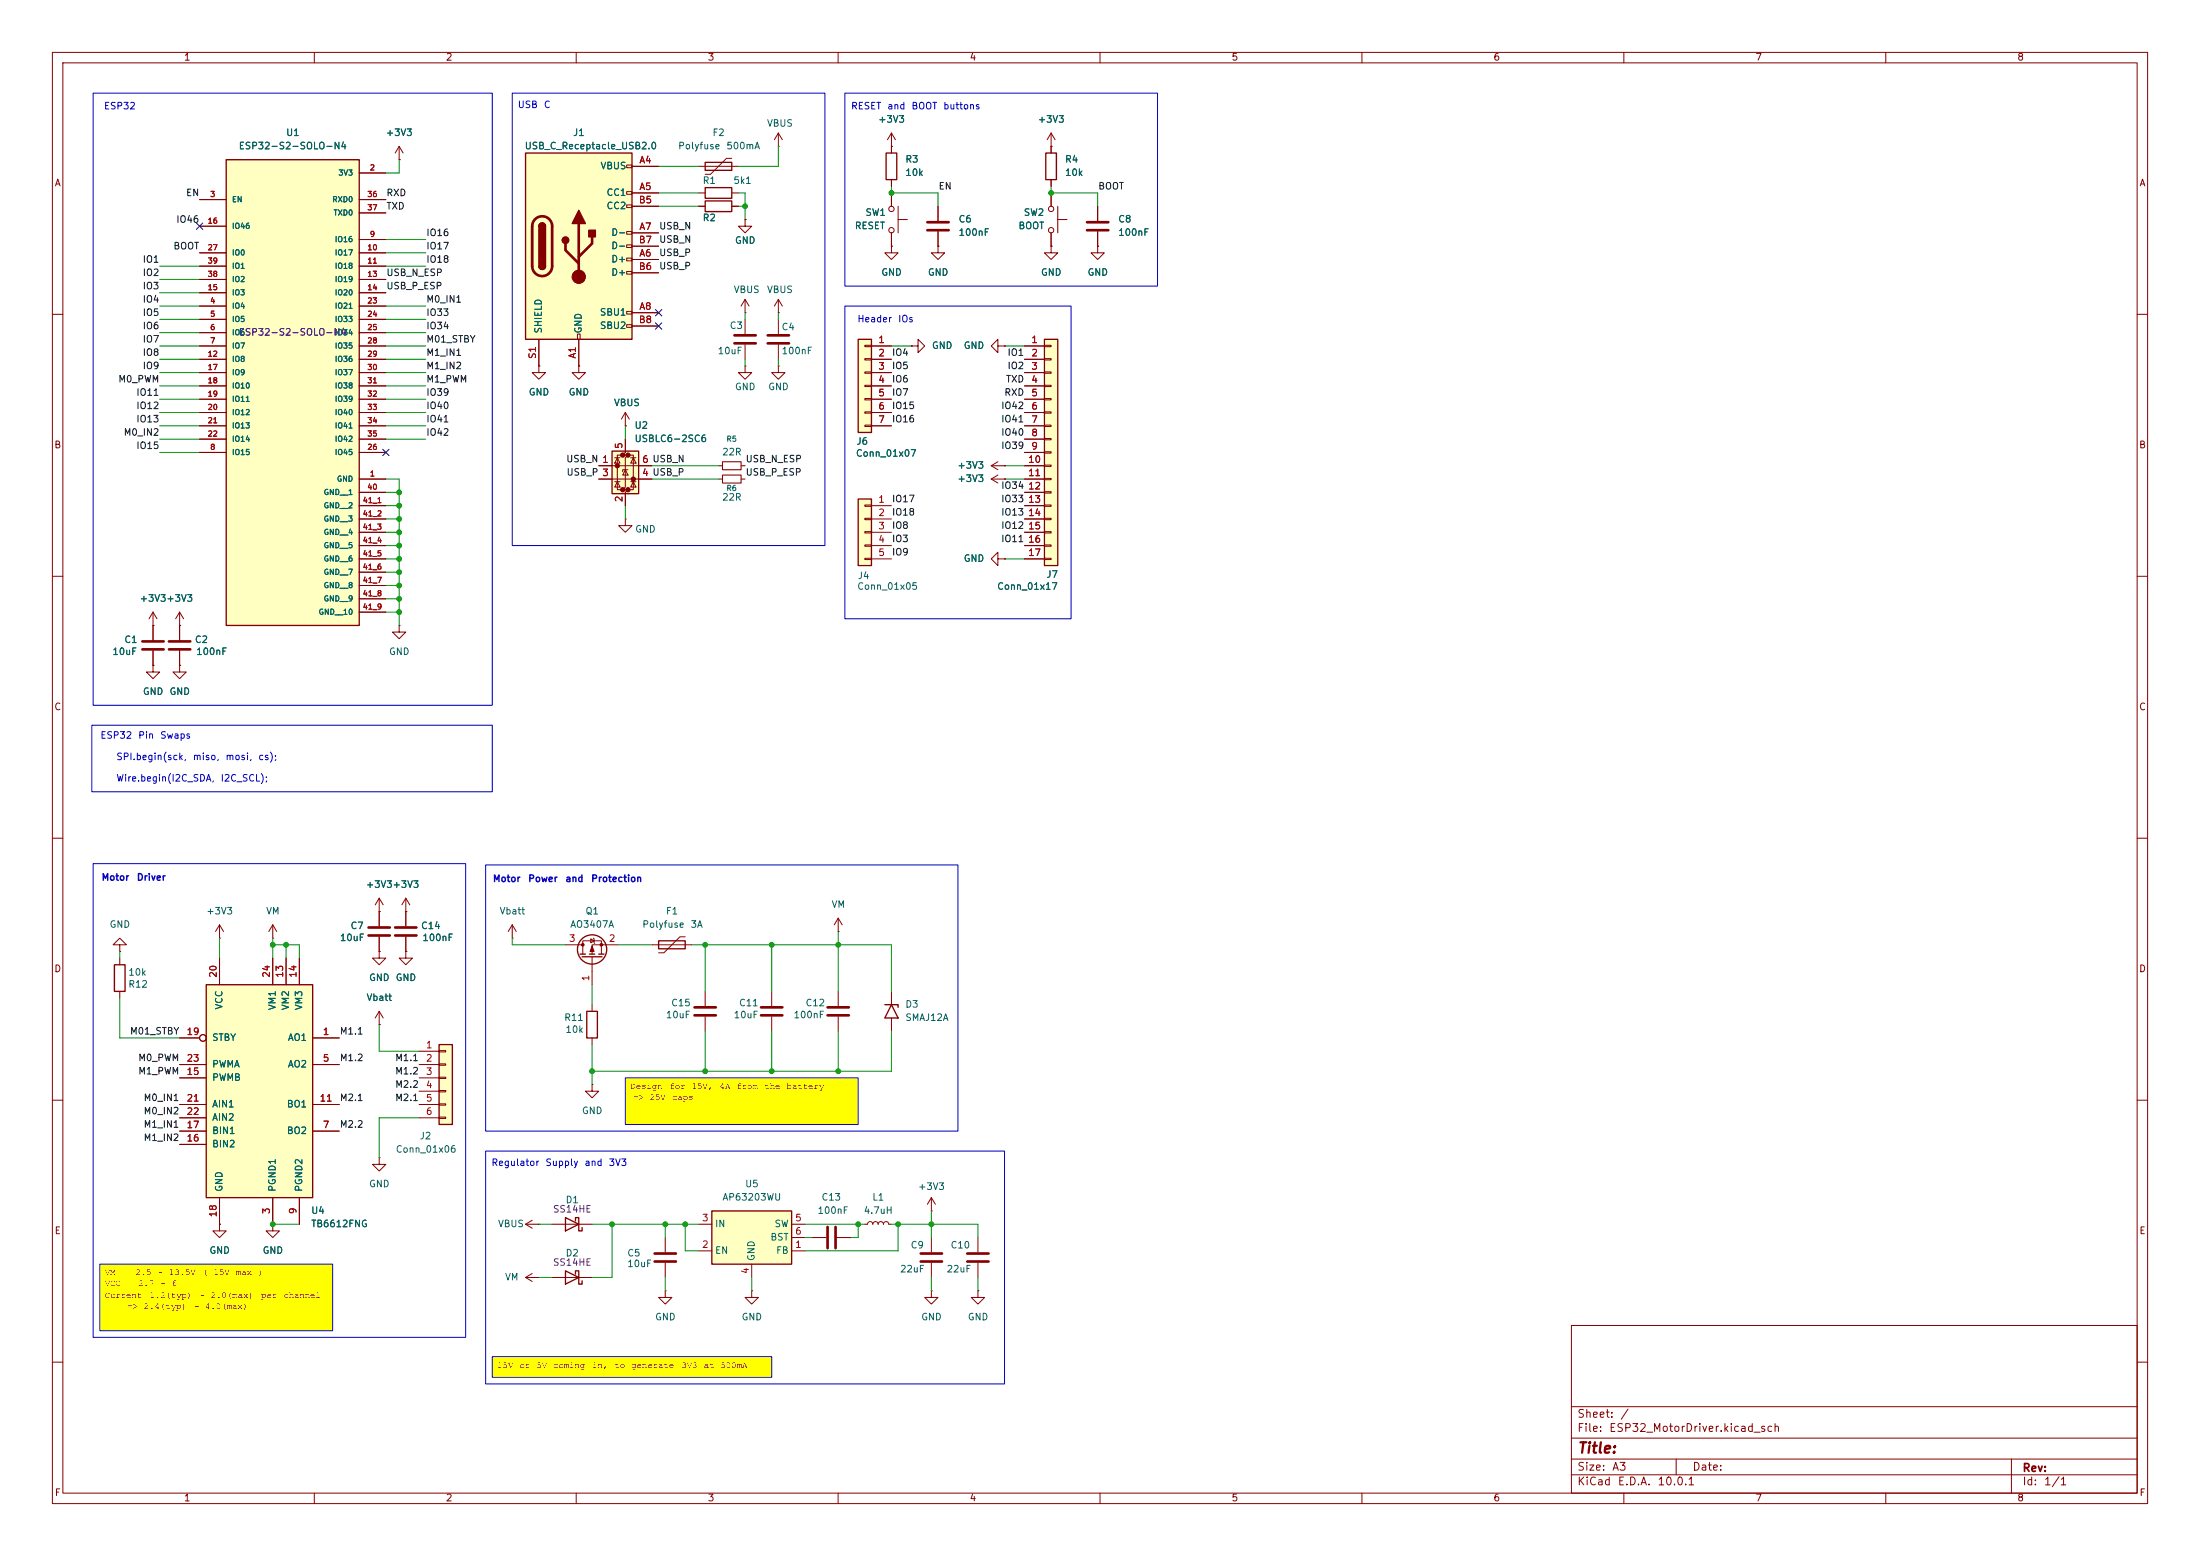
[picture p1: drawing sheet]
<svg xmlns="http://www.w3.org/2000/svg" width="420mm" height="297mm" viewBox="0 0 420 297" stroke-linecap="round" stroke-linejoin="round" font-family="sans-serif">
<g fill="none" stroke="#840000" stroke-width=".19">
<path d="M10 10h400v277h-400zM12 12h396v273h-396zM60 10v2M110 10v2M160 10v2M210 10v2M260 10v2M310 10v2M360 10v2M10 60h2M408 60h2M10 110h2"/>
<path d="M408 110h2M10 160h2M408 160h2M10 210h2M408 210h2M300 253h108v32h-108zM10 260h2M300 278.5h108M300 274.5h108M300 268.5h108M320 278.5v3M384 278.5v6.5"/>
<path d="M408 260h2M60 285v2M110 285v2M160 285v2M210 285v2M260 285v2M300 281.5h108M310 285v2M360 285v2"/>
</g>
<g fill="#ff0">
<path d="M119.4 205.7h44.4v8.9h-44.4z"/>
<path d="M94 259h53.3v3.9h-53.3z"/>
<path d="M19 241.3h44.5v12.7h-44.5z"/>
</g>
<g fill="none" stroke="#840000" stroke-width=".19">
<path d="M29.2 119.4h.1M29.2 116.8l-.8 1.3M29.2 116.8l.8 1.3M29.2 116.8v5.4M34.3 119.4h.1M34.3 116.8v5.4M34.3 116.8l-.8 1.3M34.3 116.8l.8 1.3M29.2 127v1.3h1.3l-1.3 1.2-1.3-1.2h1.3M29.2 127h.1M29.2 124.2v2.8M34.3 127v1.3h1.3l-1.3 1.2-1.3-1.2h1.3"/>
<path d="M34.3 127h.1M34.3 124.2v2.8M113 191.8v1.2M113 198.1v1.3M113 207v1.3h1.3l-1.3 1.3-1.2-1.3h1.2M113 207h.1"/>
</g>
<path d="M27.2 122.4h4M27.2 124h4M32.3 122.4h4M32.3 124h4" fill="none" stroke="#840000" stroke-width=".51"/>
<path d="M112 193h2v5.1h-2z" fill="none" stroke="#840000" stroke-width=".25"/>
<path d="M100.3 29.2h20.3v35.6h-20.3z" fill="#ffffc2"/>
<g fill="none" stroke="#840000" stroke-width=".19">
<path d="M76.2 30.5h.1M76.2 27.9l-.8 1.3M76.2 27.9l.8 1.3M76.2 27.9v2.6M119.6 31.5h1v.5h-1zM119.6 36.6h1v.5h-1zM119.6 39.1h1v.5h-1zM120.6 31.8h5.1M120.6 36.8h5.1M120.6 39.4h5.1M133.3 39.4h1.3M139.7 39.4h1.3"/>
<path d="M119.6 44.2h1v.5h-1zM119.6 46.7h1v.5h-1zM119.6 49.3h1v.5h-1zM119.6 51.8h1v.5h-1zM119.6 59.4h1v.5h-1zM120.6 49.5h5.1M120.6 44.5h5.1M120.6 59.7h5.1M120.6 52.1h5.1M120.6 47h5.1M142.2 41.9v1.3h1.3l-1.3 1.3-1.2-1.3h1.2M142.2 41.9h.1"/>
<path d="M102.9 64.8v5.1M110.2 63.8h.5v1h-.5zM110.5 64.8v5.1M119.6 62h1v.5h-1zM120.6 62.2h5.1M142.2 69.9v1.2h1.3l-1.3 1.3-1.2-1.3h1.2M142.2 69.9h.1M142.2 61v2.8M142.2 65.8v2.8M119.4 99.1v1.2h1.2l-1.2 1.3-1.3-1.3h1.3M119.4 99.1h.1M137.2 88.9h.7"/>
<path d="M137.2 91.4h.7M141.5 88.9h.7M141.5 91.4h.7M76.2 119.4v1.3h1.3l-1.3 1.2-1.3-1.2h1.3M76.2 119.4h.1M41.9 233.7v1.2h1.3l-1.3 1.3-1.3-1.3h1.3M41.9 233.7h.1M52.1 233.7v1.2h1.2l-1.2 1.3-1.3-1.3h1.3M52.1 233.7h.1M105.4 233.7h7.6M127 236.2v2.8M105.4 243.8h7.6"/>
<path d="M127 241v2.8"/>
</g>
<path d="M100.3 29.2h20.3v35.6h-20.3zM134.6 38.4h5.1v2h-5.1zM102.9 43.2a.64 .64 0 0 1 .6-.7 .64 .64 0 0 1 .6 .7M102.9 50.8a.64 .64 0 0 0 .6 .6 .64 .64 0 0 0 .6-.6M107.9 232.4l2.6 1.3-2.6 1.2zM109.9 233v-.6h.6v2.5h.6v-.6M107.9 242.6l2.6 1.2-2.6 1.3zM109.9 243.2v-.6h.6v2.5h.6v-.6" fill="none" stroke="#840000" stroke-width=".25"/>
<path d="M102.2 41.8a1.9 1.9 0 0 1 2-.4 1.9 1.9 0 0 1 1.2 1.8v7.6a1.91 1.91 0 0 1-1.9 1.9 1.91 1.91 0 0 1-1.9-1.9v-7.8l.2-.6zM107.9 46.5v1.3l2.6 2.5M110.5 42.7v10.1M113 45.2v1.3l-2.5 2.5M140.2 64h4.1M140.2 65.5h4.1M125 239.3h4M125 240.8h4" fill="none" stroke="#840000" stroke-width=".51"/>
<g fill="#840000" stroke="#840000" stroke-width=".25">
<path d="M102.9 43.2h1.2v7.6h-1.2z"/>
<path d="M103.1 42.7a.64 .64 0 0 1 .6-.1 .64 .64 0 0 1 .4 .6h-1.2z"/>
<path d="M102.9 50.8h1.2a.64 .64 0 0 1-.6 .6 .64 .64 0 0 1-.6-.6z"/>
<path d="M110.5 40.1l1.3 2.6h-2.6z"/>
<path d="M112.4 43.9h1.3v1.3h-1.3z"/>
<circle cx="107.9" cy="45.8" r=".63"/>
</g>
<circle cx="110.5" cy="52.8" r="1.27" fill="#840000" stroke="#840000" stroke-width=".19"/>
<path d="M137.9 88.1h3.6v1.6h-3.6zM137.9 90.7h3.6v1.5h-3.6z" fill="none" stroke="#840000" stroke-width=".2"/>
<path d="M39.4 188h20.3v40.6h-20.3z" fill="#ffffc2"/>
<path d="M21.8 184.2h2.1v5h-2.1zM39.4 188h20.3v40.6h-20.3z" fill="none" stroke="#840000" stroke-width=".25"/>
<g fill="none" stroke="#840000" stroke-width=".19">
<path d="M41.9 179.1h.1M41.9 176.5v2.6M41.9 176.5l-.8 1.3M41.9 176.5l.8 1.3M52.1 179.1h.1M52.1 176.5v2.6M52.1 176.5l-.8 1.3M52.1 176.5l.7 1.3M72.4 174h.1M72.4 171.5l-.8 1.2M72.4 171.5l.8 1.2M72.4 171.5v5.3"/>
<path d="M72.4 178.8v2.8M77.5 174h.1M77.5 171.5l-.8 1.2M77.5 171.5l.7 1.2M77.5 171.5v5.3M77.5 178.8v2.8M22.9 180.3h1.2l-1.2-1.2-1.3 1.2h1.3v1.3M22.9 181.6h.1M22.9 182.9v1.3M22.9 189.2v1.3M34.3 198.1h3.8M41.9 182.9v5.1"/>
<path d="M52.1 182.9v5.1M54.6 182.9v5.1M57.1 182.9v5.1M59.7 198.1h5.1M72.4 181.6v1.3h1.3l-1.3 1.3-1.3-1.3h1.3M72.4 181.6h.1M34.3 203.2h5.1M34.3 215.9h5.1M34.3 210.8h5.1M34.3 205.7h5.1M34.3 218.4h5.1M34.3 213.4h5.1"/>
<path d="M59.7 203.2h5.1M59.7 215.9h5.1M59.7 210.8h5.1M41.9 228.6v5.1M52.1 228.6v5.1M57.1 228.6v5.1M72.4 221v1.2h1.3l-1.3 1.3-1.3-1.3h1.3M72.4 221h.1"/>
<circle cx="38.7" cy="198.1" r=".63"/>
</g>
<path d="M70.4 177h4M70.4 178.6h4M75.4 177h4.1M75.4 178.6h4.1" fill="none" stroke="#840000" stroke-width=".51"/>
<path d="M83.8 199.4h2.6v15.2h-2.6z" fill="#ffffc2"/>
<path d="M83.8 199.4h2.6v15.2h-2.6z" fill="none" stroke="#840000" stroke-width=".25"/>
<g fill="none" stroke="#840000" stroke-width=".19">
<path d="M72.4 195.6h.1M72.4 193l-.8 1.3M72.4 193l.8 1.3M72.4 193v2.6M77.5 181.6v1.3h1.2l-1.2 1.3-1.3-1.3h1.3M77.5 181.6h.1M80 200.7h3.8M80 203.2h3.8M80 205.7h3.8M80 208.3h3.8M80 210.8h3.8M80 213.4h3.8"/>
<path d="M83.8 200.5h1.3v.3h-1.3zM83.8 203.1h1.3v.2h-1.3zM83.8 205.6h1.3v.3h-1.3zM83.8 208.2h1.3v.2h-1.3zM83.8 210.7h1.3v.2h-1.3zM83.8 213.2h1.3v.3h-1.3z"/>
</g>
<path d="M43.2 30.5h25.4v88.9h-25.4z" fill="#ffffc2"/>
<path d="M43.2 30.5h25.4v88.9h-25.4z" fill="none" stroke="#840000" stroke-width=".25"/>
<g fill="none" stroke="#840000" stroke-width=".19">
<path d="M38.1 38.1h5.1M68.6 33h5.1M68.6 38.1h5.1M170.2 36.8v2.6M171.4 39.4v5.1M179.1 39.4v2.8M200.7 36.8v2.6M201.9 39.4v5.1M38.1 58.4h5.1M38.1 48.3h5.1M38.1 50.8h5.1M38.1 53.3h5.1"/>
<path d="M38.1 55.9h5.1M38.1 43.2h5.1M68.6 58.4h5.1M68.6 45.7h5.1M68.6 48.3h5.1M68.6 50.8h5.1M68.6 53.3h5.1M68.6 55.9h5.1M68.6 40.6h5.1M142.2 59.7h.1M142.2 57.2l-.7 1.2M142.2 57.2l.8 1.2"/>
<path d="M142.2 57.2v2.5M148.6 59.7h.1M148.6 57.2l-.8 1.2M148.6 57.2l.8 1.2M148.6 57.2v2.5M170.2 47v1.3h1.2l-1.2 1.2-1.3-1.2h1.3M170.2 47h.1M170.2 44.5v2.5M171.4 41.9h1.8M179.1 47v1.3h1.2l-1.2 1.2-1.3-1.2h1.3M179.1 47h.1M179.1 44.2v2.8"/>
<path d="M200.7 44.5v2.5M201.9 41.9h1.8M38.1 61h5.1M38.1 63.5h5.1M38.1 66h5.1M38.1 68.6h5.1M38.1 71.1h5.1M38.1 73.7h5.1M38.1 76.2h5.1M38.1 78.7h5.1M68.6 61h5.1M68.6 63.5h5.1"/>
<path d="M68.6 66h5.1M68.6 68.6h5.1M68.6 71.1h5.1M68.6 73.7h5.1M68.6 76.2h5.1M68.6 78.7h5.1M38.1 86.4h5.1M38.1 81.3h5.1M38.1 83.8h5.1M68.6 91.4h5.1M68.6 86.4h5.1M68.6 81.3h5.1"/>
<path d="M68.6 83.8h5.1M68.6 94h5.1M68.6 96.5h5.1M68.6 99.1h5.1M68.6 101.6h5.1M68.6 104.1h5.1M68.6 106.7h5.1M68.6 109.2h5.1M68.6 111.8h5.1M68.6 114.3h5.1M68.6 116.8h5.1M100.3 233.7l1.3 .7"/>
<path d="M100.3 233.7h2.6M101.6 232.9l-1.3 .8M102.9 233.7h.1M154.9 236.2h2.8M159.8 236.2h2.8M177.8 231.1h.1M177.8 228.6l-.8 1.3M177.8 228.6l.8 1.3M177.8 228.6v2.5M186.7 236.2v2.8M186.7 241v2.8"/>
<circle cx="170.2" cy="39.9" r=".51"/>
<circle cx="200.7" cy="39.9" r=".51"/>
<circle cx="170.2" cy="43.9" r=".51"/>
<circle cx="200.7" cy="43.9" r=".51"/>
</g>
<path d="M177 42.4h4.1M177 43.9h4.1M158 234.2v4.1M159.5 234.2v4.1M184.7 239.3h4M184.7 240.8h4" fill="none" stroke="#840000" stroke-width=".51"/>
<path d="M135.9 231.1h15.2v10.2h-15.2z" fill="#ffffc2"/>
<path d="M169.2 29.2h2v5.1h-2zM199.6 29.2h2.1v5.1h-2.1zM168.9 191.8h2.5v.5M170.2 191.8l1.2 2.5h-2.5zM135.9 231.1h15.2v10.2h-15.2z" fill="none" stroke="#840000" stroke-width=".25"/>
<g fill="none" stroke="#840000" stroke-width=".19">
<path d="M148.6 27.9h.1M148.6 25.4v2.5M148.6 25.4l-.8 1.3M148.6 25.4l.8 1.3M170.2 27.9h.1M170.2 25.4v3.8M170.2 34.3v1.3M170.2 25.4l-.8 1.3M170.2 25.4l.7 1.3M200.7 27.9h.1M200.7 25.4v3.8M200.7 34.3v1.3"/>
<path d="M200.7 25.4l-.8 1.3M200.7 25.4l.7 1.3M209.5 39.4v2.8M200.7 47v1.3h1.2l-1.2 1.2-1.3-1.2h1.3M200.7 47h.1M209.5 47v1.3h1.3l-1.3 1.2-1.2-1.2h1.2M209.5 47h.1M209.5 44.2v2.8M102.9 69.9v1.2h1.2l-1.2 1.3-1.3-1.3h1.3M102.9 69.9h.1M148.6 69.9v1.2h1.3l-1.3 1.3-1.3-1.3h1.3M148.6 69.9h.1"/>
<path d="M148.6 61v2.8M148.6 65.8v2.8M160 177.8h.1M160 175.3l-.7 1.2M160 175.3l.8 1.2M160 175.3v2.5M170.2 189.2v2.6M170.2 194.3v2.6M133.3 238.8h2.6M133.3 233.7h2.6M151.1 238.8h2.6M151.1 233.7h2.6"/>
<path d="M151.1 236.2h2.6M165.1 233.7h.5l.2-.4 .3-.1 .4 .1 .1 .4 .2-.4 .3-.1 .4 .1 .1 .4 .2-.4 .3-.1 .4 .1 .2 .4 .1-.4 .4-.1 .3 .1 .2 .4h.5M177.8 236.2v2.8M100.3 243.8l1.3 .8M100.3 243.8h2.6M101.6 243.1l-1.3 .7M102.9 243.8h.1M127 246.4v1.2h1.3l-1.3 1.3-1.3-1.3h1.3M127 246.4h.1M143.5 246.4v1.2h1.3l-1.3 1.3-1.3-1.3h1.3M143.5 246.4h.1M143.5 241.3v2.5"/>
<path d="M177.8 246.4v1.2h1.3l-1.3 1.3-1.3-1.3h1.3M177.8 246.4h.1M177.8 241v2.8M186.7 246.4v1.2h1.3l-1.3 1.3-1.3-1.3h1.3M186.7 246.4h.1"/>
</g>
<path d="M207.5 42.4h4.1M207.5 43.9h4.1M146.6 64h4M146.6 65.5h4M175.8 239.3h4M175.8 240.8h4" fill="none" stroke="#840000" stroke-width=".51"/>
<path d="M116.8 86.1h5.1v8.1h-5.1z" fill="#ffffc2"/>
<g fill="#840000" stroke="#840000" stroke-width=".51">
<circle cx="117.9" cy="88.9" r=".25"/>
<circle cx="118.9" cy="86.9" r=".25"/>
<circle cx="118.9" cy="93.5" r=".25"/>
<circle cx="119.9" cy="86.9" r=".25"/>
<circle cx="119.9" cy="93.5" r=".25"/>
<circle cx="120.9" cy="91.4" r=".25"/>
</g>
<g fill="none" stroke="#840000" stroke-width=".19">
<path d="M110.5 69.9v1.2h1.3l-1.3 1.3-1.3-1.3h1.3M110.5 69.9h.1M174 66h1.3v-1.2l1.2 1.2-1.2 1.3v-1.3M174 66h.1M190.5 66v-1.2l-1.3 1.2 1.3 1.3v-1.3h1.3M191.8 66h.1M114.3 88.9h10.2M114.3 91.4h10.2M117.3 91.9h1.1M117.3 87.4h1.1M117.9 87.4l.5 1h-1.1zM117.9 91.9l.5 1.1h-1.1z"/>
<path d="M118.9 86.9h-1v6.6h1M119.4 83.8v2.6l-.5 .5h1l-.5 .5v5.6l-.5 .5h1l-.5 .5v2.5M119.4 89.7l.5 1h-1zM119.9 89.7h-1v.3M119.9 86.9h1v6.6h-1M120.4 91.9h1M120.4 87.4h1M120.9 87.4l.5 1h-1zM120.9 91.9l.5 1.1h-1zM130.8 178.8h-1l-3.1 3.1h-1M124.5 180.3h7.6M147.3 189.2v2.8"/>
<path d="M147.3 194.1v2.8M160 189.2v2.8M160 194.1v2.8"/>
</g>
<path d="M116.8 86.1h5.1v8.1h-5.1zM125.7 179.6h5.1v1.5h-5.1z" fill="none" stroke="#840000" stroke-width=".25"/>
<path d="M145.3 192.3h4.1M145.3 193.8h4.1M158 192.3h4.1M158 193.8h4.1" fill="none" stroke="#840000" stroke-width=".51"/>
<path d="M163.8 64.8h2.6v17.8h-2.6z" fill="#ffffc2"/>
<g fill="none" stroke="#840000" stroke-width=".25">
<path d="M163.8 64.8h2.6v17.8h-2.6zM110.7 182.1h1.1M111.1 182.6h3.8M112.5 182.1h1M114.3 182.1h1"/>
<circle cx="113" cy="181.2" r="2.79"/>
</g>
<g fill="none" stroke="#840000" stroke-width=".19">
<path d="M119.4 78.7l-.8 1.3M119.4 78.7l.7 1.3M119.4 78.7v2.6M165.1 65.9h1.3v.3h-1.3zM165.1 68.5h1.3v.2h-1.3zM165.1 71h1.3v.2h-1.3zM165.1 73.5h1.3v.3h-1.3zM165.1 76.1h1.3v.2h-1.3zM165.1 78.6h1.3v.3h-1.3zM166.4 66h3.8M166.4 68.6h3.8M166.4 71.1h3.8"/>
<path d="M166.4 73.7h3.8M166.4 76.2h3.8M166.4 78.7h3.8M119.4 81.3h.1M165.1 81.2h1.3v.2h-1.3zM166.4 81.3h3.8M97.8 179.1h.1M97.8 176.5l-.8 1.3M97.8 176.5l.8 1.3M97.8 176.5v2.6M112.8 179.2l.6 .4-.6 .4zM113.3 179.1l.2 1"/>
<path d="M107.9 180.3h3.4M111.3 182.1v-2.5h3.5v2.5M113 182.6v5.4M118.1 180.3h-5.1v1.8M134.6 189.2v2.8M134.6 194.1v2.8"/>
</g>
<path d="M132.6 192.3h4.1M132.6 193.8h4.1" fill="none" stroke="#840000" stroke-width=".51"/>
<g fill="#840000" stroke="#840000" stroke-width=".19">
<path d="M113 180.6l.4 1h-.8z"/>
<circle cx="111.3" cy="180.3" r=".25"/>
<circle cx="114.8" cy="180.3" r=".25"/>
</g>
<path d="M199.4 64.8h2.5v43.2h-2.5z" fill="#ffffc2"/>
<path d="M134.6 35.8h5.1v2h-5.1zM134.6 31h5.1v1.5h-5.1zM199.4 64.8h2.5v43.2h-2.5z" fill="none" stroke="#840000" stroke-width=".25"/>
<g fill="none" stroke="#840000" stroke-width=".19">
<path d="M133.3 36.8h1.3M133.3 31.8h7.7M139.7 30.2h-1l-3.1 3.1h-1M139.7 36.8h1.3M195.6 66h3.8M195.6 68.6h3.8M195.6 71.1h3.8M195.6 73.7h3.8M195.6 76.2h3.8M195.6 78.7h3.8M199.4 65.9h1.3v.3h-1.3zM199.4 68.5h1.3v.2h-1.3z"/>
<path d="M199.4 71h1.3v.2h-1.3zM199.4 73.5h1.3v.3h-1.3zM199.4 76.1h1.3v.2h-1.3zM199.4 78.6h1.3v.3h-1.3zM195.6 81.3h3.8M195.6 83.8h3.8M195.6 86.4h3.8M195.6 88.9h3.8M195.6 91.4h3.8M195.6 94h3.8M195.6 96.5h3.8M195.6 99.1h3.8"/>
<path d="M199.4 81.2h1.3v.2h-1.3zM199.4 83.7h1.3v.2h-1.3zM199.4 86.2h1.3v.3h-1.3zM199.4 88.8h1.3v.2h-1.3zM199.4 91.3h1.3v.3h-1.3zM199.4 93.9h1.3v.2h-1.3zM199.4 96.4h1.3v.2h-1.3zM199.4 98.9h1.3v.3h-1.3zM195.6 101.6h3.8M195.6 104.1h3.8M195.6 106.7h3.8M199.4 101.5h1.3v.2h-1.3z"/>
<path d="M199.4 104h1.3v.3h-1.3zM199.4 106.6h1.3v.2h-1.3z"/>
</g>
<path d="M163.8 95.3h2.6v12.7h-2.6z" fill="#ffffc2"/>
<path d="M163.8 95.3h2.6v12.7h-2.6z" fill="none" stroke="#840000" stroke-width=".25"/>
<g fill="none" stroke="#840000" stroke-width=".19">
<path d="M38.1 38.1h5.1M68.6 33h5.1M68.6 38.1h5.1M76.2 30.5h.1M120.6 39.4h5.1M120.6 31.8h5.1M120.6 36.8h5.1M133.3 39.4h1.3M139.7 39.4h1.3M170.2 27.9h.1M170.2 27.9v1.3M170.2 34.3v1.3"/>
<path d="M170.2 36.8v2.6M179.1 39.4v2.8M200.7 27.9h.1M200.7 27.9v1.3M200.7 34.3v1.3M200.7 36.8v2.6M209.5 39.4v2.8M38.1 58.4h5.1M38.1 48.3h5.1M38.1 50.8h5.1M38.1 53.3h5.1M38.1 55.9h5.1"/>
<path d="M38.1 43.2h5.1M68.6 58.4h5.1M68.6 45.7h5.1M68.6 48.3h5.1M68.6 50.8h5.1M68.6 53.3h5.1M68.6 55.9h5.1M68.6 40.6h5.1M120.6 49.5h5.1M120.6 44.5h5.1M120.6 59.7h5.1M120.6 52.1h5.1"/>
<path d="M120.6 47h5.1M142.2 41.9h.1M170.2 47h.1M170.2 44.5v2.5M179.1 47h.1M179.1 44.2v2.8M200.7 47h.1M200.7 44.5v2.5M209.5 47h.1M209.5 44.2v2.8M38.1 61h5.1M38.1 63.5h5.1"/>
<path d="M38.1 66h5.1M38.1 68.6h5.1M38.1 71.1h5.1M38.1 73.7h5.1M38.1 76.2h5.1M38.1 78.7h5.1M68.6 61h5.1M68.6 63.5h5.1M68.6 66h5.1M68.6 68.6h5.1M68.6 71.1h5.1M68.6 73.7h5.1"/>
<path d="M68.6 76.2h5.1M68.6 78.7h5.1M102.9 69.9h.1M102.9 64.8v5.1M110.5 69.9h.1M110.5 64.8v5.1M120.6 62.2h5.1M166.4 66h3.8M166.4 68.6h3.8M166.4 71.1h3.8M166.4 73.7h3.8M166.4 76.2h3.8"/>
<path d="M166.4 78.7h3.8M174 66h.1M191.8 66h.1M195.6 66h3.8M195.6 68.6h3.8M195.6 71.1h3.8M195.6 73.7h3.8M195.6 76.2h3.8M195.6 78.7h3.8M38.1 86.4h5.1M38.1 81.3h5.1M38.1 83.8h5.1"/>
<path d="M68.6 96.5h5.1M68.6 99.1h5.1M68.6 91.4h5.1M68.6 86.4h5.1M68.6 81.3h5.1M68.6 83.8h5.1M68.6 94h5.1M114.3 91.4h2.5M114.3 88.9h2.5M119.4 81.3h.1M119.4 83.8v2.6M119.4 94v2.5"/>
<path d="M121.9 91.4h2.6M121.9 88.9h2.6M165.1 96.4h1.3v.2h-1.3zM165.1 98.9h1.3v.3h-1.3zM166.4 96.5h3.8M166.4 99.1h3.8M166.4 81.3h3.8M189.2 91.4l1.3 .8M189.2 91.4h2.6M189.2 88.9l1.3 .8M189.2 88.9h2.6M190.5 90.7l-1.3 .7"/>
<path d="M190.5 88.1l-1.3 .8M191.8 91.4h.1M191.8 88.9h.1M195.6 96.5h3.8M195.6 99.1h3.8M195.6 91.4h3.8M195.6 88.9h3.8M195.6 86.4h3.8M195.6 81.3h3.8M195.6 83.8h3.8M195.6 94h3.8M29.2 119.4h.1"/>
<path d="M29.2 119.4v2.8M34.3 119.4h.1M34.3 119.4v2.8M68.6 101.6h5.1M68.6 104.1h5.1M68.6 106.7h5.1M68.6 109.2h5.1M68.6 111.8h5.1M68.6 114.3h5.1M68.6 116.8h5.1M165.1 101.5h1.3v.2h-1.3zM165.1 104h1.3v.3h-1.3z"/>
<path d="M165.1 106.6h1.3v.2h-1.3zM166.4 101.6h3.8M166.4 104.1h3.8M166.4 106.7h3.8M190.5 106.7v-1.3l-1.3 1.3 1.3 1.3v-1.3h1.3M191.8 106.7h.1M195.6 101.6h3.8M195.6 104.1h3.8M195.6 106.7h3.8M29.2 127h.1M29.2 124.2v2.8M34.3 127h.1"/>
<path d="M34.3 124.2v2.8M72.4 174h.1M72.4 174v2.8M72.4 178.8v2.8M77.5 174h.1M77.5 174v2.8M77.5 178.8v2.8M34.3 198.1h3.8M41.9 182.9v5.1M52.1 182.9v5.1M54.6 182.9v5.1M57.1 182.9v5.1"/>
<path d="M59.7 198.1h5.1M72.4 181.6h.1M72.4 195.6h.1M77.5 181.6h.1M34.3 203.2h5.1M34.3 215.9h5.1M34.3 210.8h5.1M34.3 205.7h5.1M34.3 218.4h5.1M34.3 213.4h5.1M59.7 203.2h5.1M59.7 215.9h5.1"/>
<path d="M59.7 210.8h5.1M41.9 233.7h.1M41.9 228.6v5.1M52.1 233.7h.1M52.1 228.6v5.1M57.1 228.6v5.1"/>
<circle cx="38.7" cy="198.1" r=".63"/>
</g>
<g fill="none" stroke="#009600" stroke-width=".19">
<path d="M76.2 30.5v2.5h-2.5M125.7 36.8h7.6M125.7 39.4h7.6M125.7 31.8h7.6M141 36.8h1.2v5.1M141 39.4h1.2M148.6 27.9v3.9h-7.6M170.2 35.6v1.2h8.9v2.6M200.7 35.6v1.2h8.8v2.6M30.5 50.8h7.6M30.5 58.4h7.6M30.5 53.3h7.6"/>
<path d="M30.5 55.9h7.6M73.7 50.8h7.6M73.7 45.7h7.6M73.7 48.3h7.6M73.7 58.4h7.6M142.2 59.7v1.3M148.6 59.7v1.3M30.5 66h7.6M30.5 68.6h7.6M30.5 73.7h7.6M30.5 63.5h7.6M30.5 76.2h7.6"/>
<path d="M30.5 71.1h7.6M30.5 61h7.6M30.5 78.7h7.6M73.7 66h7.6M73.7 68.6h7.6M73.7 73.7h7.6M73.7 63.5h7.6M73.7 76.2h7.6M73.7 71.1h7.6M73.7 61h7.6M73.7 78.7h7.6M142.2 68.6v1.3"/>
<path d="M148.6 68.6v1.3M170.2 66h3.8M191.8 66h3.8M30.5 81.3h7.6M30.5 83.8h7.6M30.5 86.4h7.6M73.7 91.4h2.5v28M73.7 94h2.5M73.7 96.5h2.5M73.7 99.1h2.5M73.7 81.3h7.6M73.7 83.8h7.6"/>
<path d="M119.4 81.3v2.5M119.4 96.5v2.6M124.5 91.4h12.7M124.5 88.9h12.7M191.8 91.4h3.8M191.8 88.9h3.8M73.7 116.8h2.5M73.7 114.3h2.5M73.7 106.7h2.5M73.7 101.6h2.5M73.7 104.1h2.5M73.7 111.8h2.5"/>
<path d="M73.7 109.2h2.5M191.8 106.7h3.8M41.9 179.1v3.8M52.1 179.1v3.8M97.8 179.1v1.2h10.1M160 177.8v11.4M22.9 190.5v7.6h11.4M22.9 181.6v1.3M52.1 180.3h5v2.6M54.6 180.3v2.6M72.4 195.6v5.1h7.6M113 188v3.8"/>
<path d="M113 199.4v7.6M118.1 180.3h6.4M132.1 180.3h38.1v8.9M134.6 180.3v8.9M134.6 196.9v7.6M147.3 180.3v8.9M147.3 196.9v7.6M160 196.9v7.6M170.2 196.9v7.6h-57.2M80 213.4h-7.6v7.6M52.1 233.7h5M102.9 233.7h2.5"/>
<path d="M113 233.7h20.3M116.8 233.7v10.1h-3.8M127 233.7v2.5M130.8 233.7v5.1h2.5M153.7 233.7h11.4M153.7 236.2h1.2M163.8 233.7v2.5h-1.2M170.2 233.7h16.5v2.5M171.4 233.7v5.1h-17.7M177.8 231.1v5.1M102.9 243.8h2.5M127 243.8v2.6"/>
<path d="M143.5 243.8v2.6M177.8 243.8v2.6M186.7 243.8v2.6"/>
</g>
<path d="M37.5 42.6l1.2 1.2M38.7 42.6l-1.2 1.2M125.1 59.1l1.2 1.2M126.3 59.1l-1.2 1.2M125.1 61.6l1.2 1.2M126.3 61.6l-1.2 1.2M73.1 85.8l1.2 1.2M74.3 85.8l-1.2 1.2" fill="none" stroke="#000084" stroke-width=".19"/>
<path d="M17.8 17.8h76.2v116.8h-76.2zM97.8 17.8h59.7v86.3h-59.7zM161.3 17.8h59.7v36.8h-59.7zM161.3 58.4h43.2v59.7h-43.2zM17.5 138.4h76.5v12.7h-76.5zM17.8 164.8h71.1v90.5h-71.1zM92.7 165.1h90.2v50.8h-90.2zM92.7 219.7h99.1v44.5h-99.1zM119.4 205.7h44.4v8.9h-44.4zM19 241.3h44.5v12.7h-44.5zM94 259h53.3v3.9h-53.3z" fill="none" stroke="#0000c2" stroke-width=".19"/>
<g fill="#009600" stroke="#009600" stroke-width=".19">
<circle cx="130.8" cy="233.7" r=".46"/>
<circle cx="127" cy="233.7" r=".46"/>
<circle cx="134.6" cy="204.5" r=".46"/>
<circle cx="76.2" cy="116.8" r=".46"/>
<circle cx="76.2" cy="114.3" r=".46"/>
<circle cx="76.2" cy="106.7" r=".46"/>
<circle cx="76.2" cy="111.8" r=".46"/>
<circle cx="76.2" cy="109.2" r=".46"/>
<circle cx="54.6" cy="180.3" r=".46"/>
<circle cx="52.1" cy="180.3" r=".46"/>
<circle cx="113" cy="204.5" r=".46"/>
<circle cx="160" cy="180.3" r=".46"/>
<circle cx="160" cy="204.5" r=".46"/>
<circle cx="134.6" cy="180.3" r=".46"/>
<circle cx="147.3" cy="180.3" r=".46"/>
<circle cx="147.3" cy="204.5" r=".46"/>
<circle cx="52.1" cy="233.7" r=".46"/>
<circle cx="177.8" cy="233.7" r=".46"/>
<circle cx="163.8" cy="233.7" r=".46"/>
<circle cx="171.4" cy="233.7" r=".46"/>
<circle cx="116.8" cy="233.7" r=".46"/>
<circle cx="170.2" cy="36.8" r=".46"/>
<circle cx="200.7" cy="36.8" r=".46"/>
<circle cx="142.2" cy="39.4" r=".46"/>
<circle cx="76.2" cy="104.1" r=".46"/>
<circle cx="76.2" cy="101.6" r=".46"/>
<circle cx="76.2" cy="99.1" r=".46"/>
<circle cx="76.2" cy="94" r=".46"/>
<circle cx="76.2" cy="96.5" r=".46"/>
</g>
<text font-size="2" fill="#840000" x="301" y="277.9">Title:</text>
<g font-size="1.8">
<text x="120.3" y="207.8">Design</text>
<text x="120.9" y="210">=&gt; 25V caps</text>
<text x="127.8" y="207.8">for 15V, 4A from the battery</text>
<text x="20" y="243.4">VM</text>
<text x="20" y="245.5">VCC</text>
<text x="25.9" y="243.4">2.5 - 13.5V</text>
<text x="26.4" y="245.5">2.7 - 6</text>
<text x="38.7" y="243.4">( 15V max )</text>
<text x="20" y="247.7">Current</text>
<text x="24.3" y="249.8">=&gt; 2.4(typ)</text>
<text x="28.5" y="247.7">1.2(typ)</text>
<text x="37.1" y="249.8">- 4.0(max)</text>
<text x="38.1" y="247.7">- 2.0(max)</text>
<text x="49.8" y="247.7">per channel</text>
<text x="94.9" y="261.1">15V or 5V coming</text>
<text x="113.1" y="261.1">in, to generate</text>
<text x="130.1" y="261.1">3V3 at 500mA</text>
</g>
<g font-size="1.5" fill="#840000">
<text x="301" y="273.7">File:</text>
<text x="301" y="271">Sheet:</text>
<text x="307.1" y="273.7">ESP32_MotorDriver.kicad_sch</text>
<text x="309.2" y="271">/</text>
<text x="301" y="281.1">Size:</text>
<text x="307.6" y="281.1">A3</text>
<text x="323" y="281.1">Date:</text>
<text x="386" y="281.3">Rev:</text>
<text x="301" y="283.9">KiCad</text>
<text x="308.7" y="283.9">E.D.A.</text>
<text x="316.3" y="283.9">10.0.1</text>
<text x="386" y="283.9">Id:</text>
<text x="390.1" y="283.9">1/1</text>
</g>
<g font-size="1.3" fill="#840000">
<text x="35" y="11.9">1</text>
<text x="85" y="11.9">2</text>
<text x="135" y="11.9">3</text>
<text x="185" y="11.9">4</text>
<text x="235" y="11.9">5</text>
<text x="285" y="11.9">6</text>
<text x="335" y="11.9">7</text>
<text x="385" y="11.9">8</text>
<text x="10.3" y="35.9">A</text>
<text x="408.3" y="35.9">A</text>
<text x="10.3" y="85.9">B</text>
<text x="408.2" y="85.9">B</text>
<text x="10.3" y="135.9">C</text>
<text x="408.2" y="135.9">C</text>
<text x="10.3" y="185.9">D</text>
<text x="408.2" y="185.9">D</text>
<text x="10.3" y="235.9">E</text>
<text x="408.3" y="235.9">E</text>
<text x="10.3" y="285.9">F</text>
<text x="35" y="286.9">1</text>
<text x="85" y="286.9">2</text>
<text x="135" y="286.9">3</text>
<text x="185" y="286.9">4</text>
<text x="235" y="286.9">5</text>
<text x="285" y="286.9">6</text>
<text x="335" y="286.9">7</text>
<text x="385" y="286.9">8</text>
<text x="408.3" y="285.9">F</text>
</g>
<g font-size="1.3" fill="#0000c2">
<text x="19.7" y="21.2">ESP32</text>
<text x="98.7" y="20.9">USB</text>
<text x="103.7" y="20.9">C</text>
<text x="162.4" y="21.2">RESET</text>
<text x="169.3" y="21.2">and</text>
<text x="173.9" y="21.2">BOOT</text>
<text x="180" y="21.2">buttons</text>
<text x="163.6" y="61.8">Header</text>
<text x="171.3" y="61.8">IOs</text>
<text x="19" y="141.3">ESP32</text>
<text x="26.3" y="141.3">Pin</text>
<text x="30.5" y="141.3">Swaps</text>
<text x="22.1" y="145.4">SPI.begin(sck,</text>
<text x="22.1" y="149.5">Wire.begin(I2C_SDA,</text>
<text x="36.7" y="145.4">miso,</text>
<text x="42" y="149.5">I2C_SCL);</text>
<text x="42.9" y="145.4">mosi,</text>
<text x="49.2" y="145.4">cs);</text>
<text x="19.3" y="168.4">Motor</text>
<text x="26" y="168.4">Driver</text>
<text x="94" y="168.7">Motor</text>
<text x="100.7" y="168.7">Power</text>
<text x="107.8" y="168.7">and</text>
<text x="112.7" y="168.7">Protection</text>
<text x="93.7" y="222.9">Regulator</text>
<text x="104" y="222.9">Supply</text>
<text x="111.5" y="222.9">and</text>
<text x="116.1" y="222.9">3V3</text>
</g>
<g font-size="1.3" fill="#006464">
<text x="167.5" y="23.7">+3V3</text>
<text x="198" y="23.7">+3V3</text>
<text x="45.5" y="28.8">ESP32-S2-SOLO-N4</text>
<text x="54.5" y="26.3">U1</text>
<text x="73.6" y="26.3">+3V3</text>
<text x="100.1" y="28.8">USB_C_Receptacle_USB2.0</text>
<text x="109.3" y="26.3">J1</text>
<text x="129.3" y="28.8">Polyfuse</text>
<text x="135.9" y="26.3">F2</text>
<text x="138.6" y="28.8">500mA</text>
<text x="146.3" y="24.5">VBUS</text>
<text x="114.5" y="32.6">VBUS</text>
<text x="134" y="35.4">R1</text>
<text x="139.9" y="35.4">5k1</text>
<text x="172.7" y="31.3">R3</text>
<text x="172.7" y="33.9">10k</text>
<text x="203.2" y="31.3">R4</text>
<text x="203.2" y="33.9">10k</text>
<text x="115.7" y="37.7">CC1</text>
<text x="115.7" y="40.2">CC2</text>
<text x="165.1" y="41.5">SW1</text>
<text x="195.3" y="41.5">SW2</text>
<text x="116.6" y="45.3">D-</text>
<text x="116.6" y="47.9">D-</text>
<text x="134" y="42.5">R2</text>
<text x="140.2" y="46.8">GND</text>
<text x="163.1" y="44">RESET</text>
<text x="182.9" y="42.8">C6</text>
<text x="182.9" y="45.3">100nF</text>
<text x="194.3" y="44">BOOT</text>
<text x="213.4" y="42.8">C8</text>
<text x="213.4" y="45.3">100nF</text>
<text x="116.6" y="50.4">D+</text>
<text x="116.6" y="52.9">D+</text>
<text x="168.1" y="52.9">GND</text>
<text x="177" y="52.9">GND</text>
<text x="198.6" y="52.9">GND</text>
<text x="207.5" y="52.9">GND</text>
<text x="140" y="56.2">VBUS</text>
<text x="146.3" y="56.2">VBUS</text>
<text x="103.7" y="63.8" transform="rotate(-90 103.7 63.8)">SHIELD</text>
<text x="111.4" y="63.8" transform="rotate(-90 111.4 63.8)">GND</text>
<text x="114.4" y="60.6">SBU1</text>
<text x="114.4" y="63.1">SBU2</text>
<text x="139.2" y="63.1">C3</text>
<text x="149.1" y="63.3">C4</text>
<text x="136.9" y="67.9">10uF</text>
<text x="149.1" y="67.9">100nF</text>
<text x="177.8" y="66.9">GND</text>
<text x="183.9" y="66.9">GND</text>
<text x="100.8" y="75.8">GND</text>
<text x="108.5" y="75.8">GND</text>
<text x="117.1" y="77.8">VBUS</text>
<text x="140.2" y="74.8">GND</text>
<text x="146.6" y="74.8">GND</text>
<text x="121" y="82.1">U2</text>
<text x="121" y="84.7">USBLC6-2SC6</text>
<text x="137.8" y="87.2">22R</text>
<text x="163.3" y="87.5">Conn_01x07</text>
<text x="163.4" y="85.2">J6</text>
<text x="182.7" y="89.8">+3V3</text>
<text x="137.8" y="95.9">22R</text>
<text x="182.7" y="92.3">+3V3</text>
<text x="121.2" y="102">GND</text>
<text x="183.9" y="107.5">GND</text>
<text x="163.5" y="112.9">Conn_01x05</text>
<text x="163.7" y="110.8">J4</text>
<text x="190.3" y="112.9">Conn_01x17</text>
<text x="199.7" y="110.6">J7</text>
<text x="26.6" y="115.2">+3V3+3V3</text>
<text x="21.3" y="125.3">10uF</text>
<text x="23.6" y="123">C1</text>
<text x="37.1" y="123">C2</text>
<text x="37.3" y="125.3">100nF</text>
<text x="74.2" y="125.3">GND</text>
<text x="27.2" y="132.9">GND</text>
<text x="32.3" y="132.9">GND</text>
<text x="69.7" y="169.8">+3V3+3V3</text>
<text x="158.6" y="173.6">VM</text>
<text x="20.8" y="177.4">GND</text>
<text x="39.3" y="174.9">+3V3</text>
<text x="50.7" y="174.9">VM</text>
<text x="64.8" y="179.9">10uF</text>
<text x="66.8" y="177.6">C7</text>
<text x="80.3" y="177.6">C14</text>
<text x="80.5" y="179.9">100nF</text>
<text x="95.3" y="174.9">Vbatt</text>
<text x="108.8" y="177.4">AO3407A</text>
<text x="111.7" y="174.9">Q1</text>
<text x="122.5" y="177.4">Polyfuse</text>
<text x="127" y="174.9">F1</text>
<text x="131.7" y="177.4">3A</text>
<text x="24.4" y="186.5">10k</text>
<text x="24.4" y="188.8">R12</text>
<text x="69.9" y="191.4">Vbatt</text>
<text x="70.4" y="187.6">GND</text>
<text x="75.4" y="187.6">GND</text>
<text x="42.8" y="192.8" transform="rotate(-90 42.8 192.8)">VCC</text>
<text x="52.9" y="192.9" transform="rotate(-90 52.9 192.9)">VM1</text>
<text x="55.5" y="192.9" transform="rotate(-90 55.5 192.9)">VM2</text>
<text x="58" y="192.9" transform="rotate(-90 58 192.9)">VM3</text>
<text x="107.6" y="195.2">R11</text>
<text x="107.8" y="197.5">10k</text>
<text x="127" y="194.7">10uF</text>
<text x="128" y="192.4">C15</text>
<text x="140" y="194.7">10uF</text>
<text x="141" y="192.4">C11</text>
<text x="151.4" y="194.7">100nF</text>
<text x="153.7" y="192.4">C12</text>
<text x="172.7" y="192.6">D3</text>
<text x="172.7" y="195.2">SMAJ12A</text>
<text x="40.4" y="199">STBY</text>
<text x="54.8" y="199">AO1</text>
<text x="40.4" y="206.6">PWMB</text>
<text x="40.4" y="204.1">PWMA</text>
<text x="54.8" y="204.1">AO2</text>
<text x="40.4" y="211.7">AIN1</text>
<text x="40.4" y="214.2">AIN2</text>
<text x="54.7" y="211.7">BO1</text>
<text x="111" y="213">GND</text>
<text x="40.4" y="219.3">BIN2</text>
<text x="40.4" y="216.8">BIN1</text>
<text x="54.7" y="216.8">BO2</text>
<text x="75.4" y="220.3">Conn_01x06</text>
<text x="80" y="217.8">J2</text>
<text x="42.8" y="227.6" transform="rotate(-90 42.8 227.6)">GND</text>
<text x="52.9" y="227.6" transform="rotate(-90 52.9 227.6)">PGND1</text>
<text x="58" y="227.6" transform="rotate(-90 58 227.6)">PGND2</text>
<text x="70.4" y="226.9">GND</text>
<text x="142.1" y="226.9">U5</text>
<text x="175.2" y="227.4">+3V3</text>
<text x="59.3" y="232">U4</text>
<text x="107.9" y="230">D1</text>
<text x="137.8" y="229.5">AP63203WU</text>
<text x="156" y="232">100nF</text>
<text x="156.7" y="229.5">C13</text>
<text x="164.8" y="232">4.7uH</text>
<text x="166.4" y="229.5">L1</text>
<text x="39.9" y="239.6">GND</text>
<text x="50" y="239.6">GND</text>
<text x="59.3" y="234.5">TB6612FNG</text>
<text x="95" y="234.5">VBUS</text>
<text x="136.4" y="239.6">EN</text>
<text x="136.4" y="234.5">IN</text>
<text x="147" y="237.1">BST</text>
<text x="147.8" y="234.5">SW</text>
<text x="148.1" y="239.6">FB</text>
<text x="173.7" y="238.6">C9</text>
<text x="181.4" y="238.6">C10</text>
<text x="96.3" y="244.7">VM</text>
<text x="107.9" y="240.1">D2</text>
<text x="119.6" y="240.1">C5</text>
<text x="119.6" y="242.2">10uF</text>
<text x="144.4" y="240.8" transform="rotate(-90 144.4 240.8)">GND</text>
<text x="171.7" y="243.2">22uF</text>
<text x="180.6" y="243.2">22uF</text>
<text x="125" y="252.3">GND</text>
<text x="141.5" y="252.3">GND</text>
<text x="175.8" y="252.3">GND</text>
<text x="184.7" y="252.3">GND</text>
</g>
<g font-size="1.3" fill="#a90000">
<text x="121.9" y="31.5">A4</text>
<text x="121.8" y="39.1">B5</text>
<text x="121.9" y="36.6">A5</text>
<text x="121.8" y="46.7">B7</text>
<text x="121.9" y="44.2">A7</text>
<text x="121.8" y="51.8">B6</text>
<text x="121.9" y="49.3">A6</text>
<text x="121.9" y="59.4">A8</text>
<text x="121.8" y="62">B8</text>
<text x="167.6" y="65.8">1</text>
<text x="196.8" y="65.8">1</text>
<text x="102.6" y="68.6" transform="rotate(-90 102.6 68.6)">S1</text>
<text x="110.2" y="68.6" transform="rotate(-90 110.2 68.6)">A1</text>
<text x="167.6" y="68.3">2</text>
<text x="167.6" y="70.9">3</text>
<text x="196.8" y="68.3">2</text>
<text x="196.8" y="70.9">3</text>
<text x="167.6" y="73.4">4</text>
<text x="167.6" y="75.9">5</text>
<text x="196.8" y="73.4">4</text>
<text x="196.8" y="75.9">5</text>
<text x="167.6" y="78.5">6</text>
<text x="167.6" y="81">7</text>
<text x="196.8" y="78.5">6</text>
<text x="196.8" y="81">7</text>
<text x="196.8" y="83.6">8</text>
<text x="114.9" y="88.6">1</text>
<text x="119.1" y="85.8" transform="rotate(-90 119.1 85.8)">5</text>
<text x="122.5" y="88.6">6 USB_N</text>
<text x="122.5" y="88.6">6</text>
<text x="196.2" y="88.6">10</text>
<text x="196.8" y="86.1">9</text>
<text x="114.9" y="91.2">3</text>
<text x="119.1" y="96" transform="rotate(-90 119.1 96)">2</text>
<text x="122.5" y="91.2">4 USB_P</text>
<text x="122.5" y="91.2">4</text>
<text x="196.2" y="91.2">11</text>
<text x="196.2" y="93.7">12</text>
<text x="167.6" y="96.3">1</text>
<text x="167.6" y="98.8">2</text>
<text x="167.6" y="101.3">3</text>
<text x="196.2" y="96.3">13</text>
<text x="196.2" y="98.8">14</text>
<text x="196.2" y="101.3">15</text>
<text x="167.6" y="103.9">4</text>
<text x="167.6" y="106.4">5</text>
<text x="196.2" y="103.9">16</text>
<text x="196.2" y="106.4">17</text>
<text x="108.5" y="180.1">3</text>
<text x="116.1" y="180.1">2</text>
<text x="41.7" y="186.7" transform="rotate(-90 41.7 186.7)">20</text>
<text x="51.8" y="186.7" transform="rotate(-90 51.8 186.7)">24</text>
<text x="54.4" y="186.7" transform="rotate(-90 54.4 186.7)">13</text>
<text x="56.9" y="186.7" transform="rotate(-90 56.9 186.7)">14</text>
<text x="112.8" y="187.4" transform="rotate(-90 112.8 187.4)">1</text>
<text x="35.5" y="197.9">19</text>
<text x="61.5" y="197.9">1</text>
<text x="35.5" y="202.9">23</text>
<text x="61.5" y="202.9">5</text>
<text x="81.2" y="200.4">1</text>
<text x="81.2" y="202.9">2</text>
<text x="35.5" y="205.5">15</text>
<text x="81.2" y="205.5">3</text>
<text x="81.2" y="208">4</text>
<text x="35.5" y="215.6">17</text>
<text x="35.5" y="210.6">21</text>
<text x="35.5" y="213.1">22</text>
<text x="60.9" y="210.6">11</text>
<text x="61.5" y="215.6">7</text>
<text x="81.2" y="210.6">5</text>
<text x="81.2" y="213.1">6</text>
<text x="35.5" y="218.2">16</text>
<text x="41.7" y="232.5" transform="rotate(-90 41.7 232.5)">18</text>
<text x="51.8" y="231.8" transform="rotate(-90 51.8 231.8)">3</text>
<text x="56.9" y="231.8" transform="rotate(-90 56.9 231.8)">9</text>
<text x="133.9" y="233.4">3</text>
<text x="151.7" y="233.4">5</text>
<text x="133.9" y="238.5">2</text>
<text x="151.7" y="238.5">1</text>
<text x="151.7" y="236">6</text>
<text x="143.3" y="243.3" transform="rotate(-90 143.3 243.3)">4</text>
</g>
<g font-size="1.3" fill="#0f0f0f">
<text x="35.4" y="37.8">EN</text>
<text x="73.7" y="40.3">TXD</text>
<text x="73.7" y="37.8">RXD</text>
<text x="179.1" y="36.5">EN</text>
<text x="209.5" y="36.5">BOOT</text>
<text x="33" y="47.9">BOOT</text>
<text x="33.5" y="42.8">IO46</text>
<text x="81.3" y="45.4">IO16</text>
<text x="81.3" y="47.9">IO17</text>
<text x="125.7" y="44.1">USB_N</text>
<text x="125.7" y="46.6">USB_N</text>
<text x="27.1" y="50.5">IO1</text>
<text x="27.1" y="53">IO2</text>
<text x="73.7" y="53">USB_N_ESP</text>
<text x="81.3" y="50.5">IO18</text>
<text x="125.7" y="49.2">USB_P</text>
<text x="125.7" y="51.7">USB_P</text>
<text x="27.1" y="58.1">IO4</text>
<text x="27.1" y="55.5">IO3</text>
<text x="73.7" y="55.5">USB_P_ESP</text>
<text x="81.3" y="58.1">M0_IN1</text>
<text x="27.1" y="63.2">IO6</text>
<text x="27.1" y="60.6">IO5</text>
<text x="27.1" y="65.7">IO7</text>
<text x="81.3" y="65.7">M01_STBY</text>
<text x="81.3" y="63.2">IO34</text>
<text x="81.3" y="60.6">IO33</text>
<text x="27.1" y="68.2">IO8</text>
<text x="27.1" y="70.8">IO9</text>
<text x="81.3" y="68.2">M1_IN1</text>
<text x="81.3" y="70.8">M1_IN2</text>
<text x="170.2" y="68.2">IO4</text>
<text x="170.2" y="70.8">IO5</text>
<text x="192.2" y="68.2">IO1</text>
<text x="192.2" y="70.8">IO2</text>
<text x="22.5" y="73.3">M0_PWM</text>
<text x="25.9" y="75.9">IO11</text>
<text x="81.3" y="75.9">IO39</text>
<text x="81.3" y="73.3">M1_PWM</text>
<text x="170.2" y="73.3">IO6</text>
<text x="170.2" y="75.9">IO7</text>
<text x="191.6" y="75.9">RXD</text>
<text x="191.9" y="73.3">TXD</text>
<text x="23.5" y="83.5">M0_IN2</text>
<text x="25.9" y="78.4">IO12</text>
<text x="25.9" y="80.9">IO13</text>
<text x="81.3" y="83.5">IO42</text>
<text x="81.3" y="80.9">IO41</text>
<text x="81.3" y="78.4">IO40</text>
<text x="170.2" y="78.4">IO15</text>
<text x="170.2" y="80.9">IO16</text>
<text x="191" y="80.9">IO41</text>
<text x="191" y="78.4">IO42</text>
<text x="191" y="83.5">IO40</text>
<text x="25.9" y="86">IO15</text>
<text x="108" y="88.6">USB_N 1</text>
<text x="142.2" y="88.6">USB_N_ESP</text>
<text x="191" y="86">IO39</text>
<text x="108" y="91.1">USB_P 3</text>
<text x="142.2" y="91.1">USB_P_ESP</text>
<text x="191" y="93.6">IO34</text>
<text x="170.2" y="98.7">IO18</text>
<text x="170.2" y="96.2">IO17</text>
<text x="170.2" y="101.3">IO8</text>
<text x="191" y="98.7">IO13</text>
<text x="191" y="101.3">IO12</text>
<text x="191" y="96.2">IO33</text>
<text x="170.2" y="106.3">IO9</text>
<text x="170.2" y="103.8">IO3</text>
<text x="191" y="103.8">IO11</text>
<text x="24.7" y="197.8">M01_STBY</text>
<text x="64.8" y="197.8">M1.1</text>
<text x="26.3" y="202.9">M0_PWM</text>
<text x="64.8" y="202.9">M1.2</text>
<text x="75.3" y="202.9">M1.1</text>
<text x="26.3" y="205.4">M1_PWM</text>
<text x="75.3" y="207.9">M2.2</text>
<text x="75.3" y="205.4">M1.2</text>
<text x="27.3" y="215.6">M1_IN1</text>
<text x="27.3" y="213">M0_IN2</text>
<text x="27.3" y="210.5">M0_IN1</text>
<text x="64.8" y="210.5">M2.1</text>
<text x="64.8" y="215.6">M2.2</text>
<text x="75.3" y="210.5">M2.1</text>
<text x="27.3" y="218.1">M1_IN2</text>
</g>
<g font-size="1.3" fill="#840084">
<text x="45.5" y="64.4">ESP32-S2-SOLO-N4</text>
<text x="105.5" y="231.7">SS14HE</text>
<text x="105.5" y="241.9">SS14HE</text>
</g>
<g font-size="1" fill="#006464">
<text x="64.5" y="33.8">3V3</text>
<text x="44.2" y="38.8">EN</text>
<text x="63.3" y="38.8">RXD0</text>
<text x="63.6" y="41.4">TXD0</text>
<text x="44.2" y="43.9">IO46</text>
<text x="63.8" y="46.5">IO16</text>
<text x="44.2" y="49">IO0</text>
<text x="44.2" y="51.5">IO1</text>
<text x="63.8" y="49">IO17</text>
<text x="63.8" y="51.5">IO18</text>
<text x="44.2" y="59.2">IO4</text>
<text x="44.2" y="56.6">IO3</text>
<text x="44.2" y="54.1">IO2</text>
<text x="63.8" y="54.1">IO19</text>
<text x="63.8" y="56.6">IO20</text>
<text x="63.8" y="59.2">IO21</text>
<text x="44.2" y="61.7">IO5</text>
<text x="44.2" y="64.2">IO6</text>
<text x="63.8" y="61.7">IO33</text>
<text x="63.8" y="64.2">IO34</text>
<text x="44.2" y="66.8">IO7</text>
<text x="44.2" y="69.3">IO8</text>
<text x="44.2" y="71.9">IO9</text>
<text x="63.8" y="66.8">IO35</text>
<text x="63.8" y="69.3">IO36</text>
<text x="63.8" y="71.9">IO37</text>
<text x="44.2" y="74.4">IO10</text>
<text x="44.2" y="76.9">IO11</text>
<text x="63.8" y="74.4">IO38</text>
<text x="63.8" y="76.9">IO39</text>
<text x="44.2" y="79.5">IO12</text>
<text x="44.2" y="82">IO13</text>
<text x="63.8" y="79.5">IO40</text>
<text x="63.8" y="82">IO41</text>
<text x="44.2" y="87.1">IO15</text>
<text x="44.2" y="84.6">IO14</text>
<text x="63.8" y="87.1">IO45</text>
<text x="63.8" y="84.6">IO42</text>
<text x="138.6" y="84.6">R5</text>
<text x="61.7" y="94.7">GND__1</text>
<text x="64.2" y="92.2">GND</text>
<text x="138.6" y="94">R6</text>
<text x="61.7" y="97.3">GND__2</text>
<text x="61.7" y="99.8">GND__3</text>
<text x="61.7" y="102.3">GND__4</text>
<text x="61.7" y="104.9">GND__5</text>
<text x="61.7" y="107.4">GND__6</text>
<text x="61.7" y="110">GND__7</text>
<text x="61.7" y="112.5">GND__8</text>
<text x="60.7" y="117.6">GND__10</text>
<text x="61.7" y="115">GND__9</text>
</g>
<g font-size="1" fill="#a90000">
<text x="70.5" y="32.8">2</text>
<text x="40" y="37.8">3</text>
<text x="70" y="37.8">36</text>
<text x="70" y="40.4">37</text>
<text x="39.5" y="42.9">16</text>
<text x="70.5" y="45.5">9</text>
<text x="39.5" y="48">27</text>
<text x="39.5" y="53.1">38</text>
<text x="39.5" y="50.5">39</text>
<text x="70" y="48">10</text>
<text x="70" y="50.5">11</text>
<text x="70" y="53.1">13</text>
<text x="39.5" y="55.6">15</text>
<text x="40" y="58.2">4</text>
<text x="70" y="55.6">14</text>
<text x="70" y="58.2">23</text>
<text x="40" y="60.7">5</text>
<text x="40" y="63.2">6</text>
<text x="40" y="65.8">7</text>
<text x="70" y="60.7">24</text>
<text x="70" y="63.2">25</text>
<text x="70" y="65.8">28</text>
<text x="39.5" y="68.3">12</text>
<text x="39.5" y="70.9">17</text>
<text x="70" y="68.3">29</text>
<text x="70" y="70.9">30</text>
<text x="39.5" y="73.4">18</text>
<text x="39.5" y="75.9">19</text>
<text x="70" y="73.4">31</text>
<text x="70" y="75.9">32</text>
<text x="39.5" y="78.5">20</text>
<text x="39.5" y="81">21</text>
<text x="39.5" y="83.6">22</text>
<text x="70" y="78.5">33</text>
<text x="70" y="81">34</text>
<text x="70" y="83.6">35</text>
<text x="40" y="86.1">8</text>
<text x="70" y="86.1">26</text>
<text x="70" y="93.7">40</text>
<text x="70.5" y="91.2">1</text>
<text x="69.2" y="96.3">41_1</text>
<text x="69.2" y="98.8">41_2</text>
<text x="69.2" y="101.3">41_3</text>
<text x="69.2" y="103.9">41_4</text>
<text x="69.2" y="106.4">41_5</text>
<text x="69.2" y="109">41_6</text>
<text x="69.2" y="111.5">41_7</text>
<text x="69.2" y="114">41_8</text>
<text x="69.2" y="116.6">41_9</text>
</g>
</svg>
